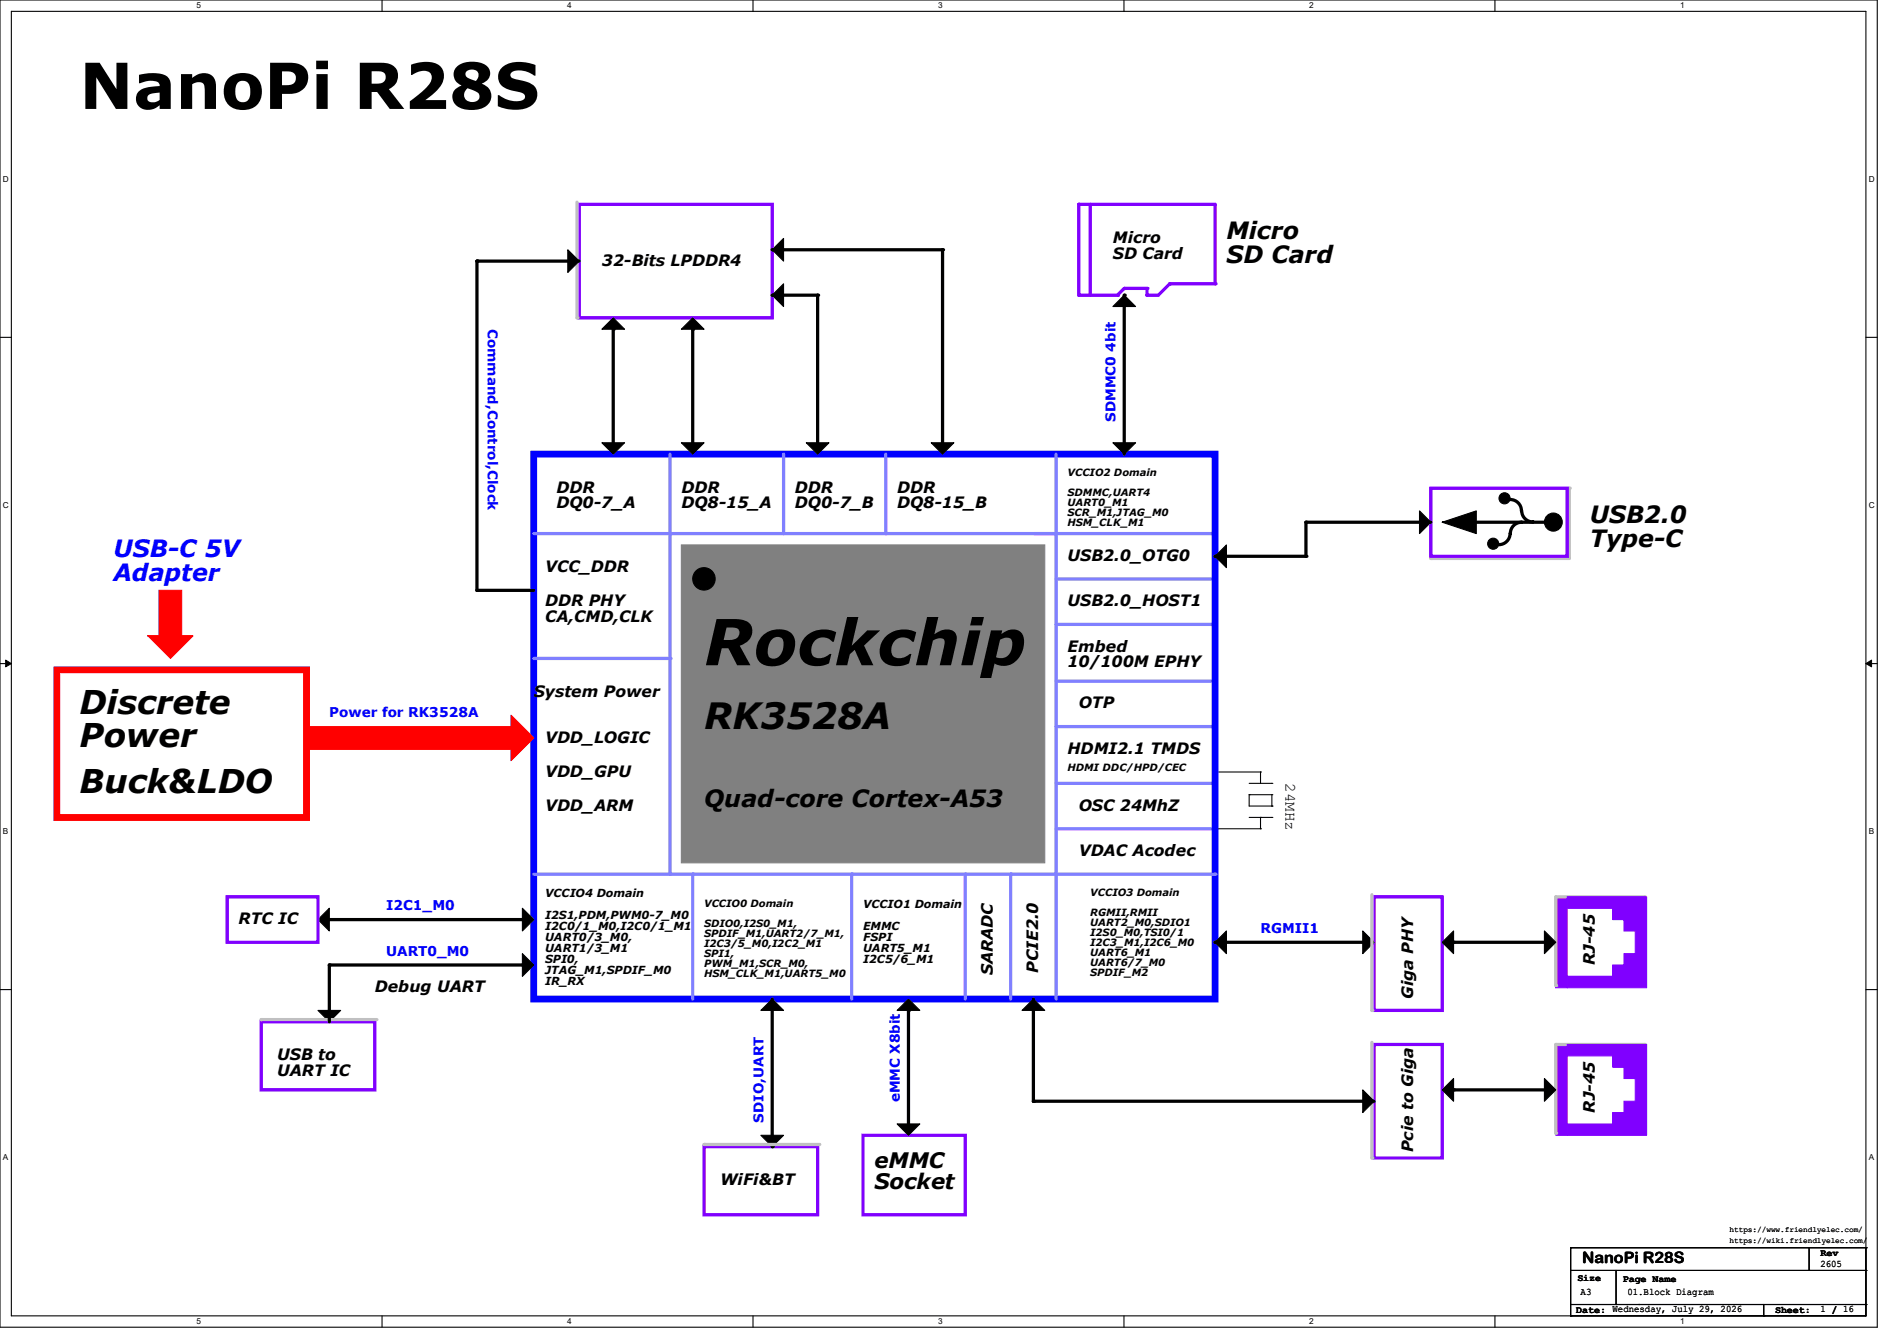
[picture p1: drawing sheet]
<svg xmlns="http://www.w3.org/2000/svg" width="297mm" height="210mm" viewBox="0 0 297 210" stroke-linecap="round" stroke-linejoin="round" font-family="sans-serif">
<path d="M0 0h293.9v207.9h-293.9zM1.8 1.8h290.3v204.3h-290.3z" fill="none" stroke="#000" stroke-width=".17"/>
<g fill="#fff">
<path d="M30.8 .2h.7v1.4h-.7z"/>
<path d="M30.8 206.2h.7v1.4h-.7z"/>
</g>
<path d="M59.8 0v1.8M59.8 206.1v1.8" fill="none" stroke="#000" stroke-width=".17"/>
<g fill="#fff">
<path d="M88.8 .2h.7v1.4h-.7z"/>
<path d="M88.8 206.2h.7v1.4h-.7z"/>
</g>
<path d="M117.9 0v1.8M117.9 206.1v1.8" fill="none" stroke="#000" stroke-width=".17"/>
<g fill="#fff">
<path d="M146.9 .2h.7v1.4h-.7z"/>
<path d="M146.9 206.2h.7v1.4h-.7z"/>
</g>
<path d="M176 0v1.8M176 206.1v1.8" fill="none" stroke="#000" stroke-width=".17"/>
<g fill="#fff">
<path d="M205 .2h.7v1.4h-.7z"/>
<path d="M205 206.2h.7v1.4h-.7z"/>
</g>
<path d="M234.1 0v1.8M234.1 206.1v1.8" fill="none" stroke="#000" stroke-width=".17"/>
<g fill="#fff">
<path d="M263.1 .2h.6v1.4h-.6z"/>
<path d="M263.1 206.2h.6v1.4h-.6z"/>
<path d="M.5 27.3h.9v1.4h-.9z"/>
<path d="M292.6 27.3h.9v1.4h-.9z"/>
<path d="M.5 78.4h.9v1.4h-.9z"/>
<path d="M292.6 78.4h.9v1.4h-.9z"/>
</g>
<path d="M0 52.8h1.8M292.1 52.8h1.8" fill="none" stroke="#000" stroke-width=".17"/>
<g fill="#fff">
<path d="M.5 129.5h.8v1.4h-.8z"/>
<path d="M292.6 129.5h.8v1.4h-.8z"/>
</g>
<path d="M0 103.9h1.8M292.1 103.9h1.8" fill="none" stroke="#000" stroke-width=".17"/>
<path d="M.9 103.4l.9 .5-.9 .5zM292.1 103.9l.9-.5v1z" fill="#000" stroke="#000" stroke-width=".16"/>
<g fill="#fff">
<path d="M.5 180.5h.8v1.4h-.8z"/>
<path d="M292.6 180.5h.8v1.4h-.8z"/>
</g>
<path d="M0 155h1.8M292.1 155h1.8" fill="none" stroke="#000" stroke-width=".17"/>
<path d="M165.4 129.8h24.8" fill="none" stroke="#8080ff" stroke-width=".51"/>
<circle cx="190.2" cy="129.8" r=".25" fill="#8080ff"/>
<path d="M165.4 122.7h24.8" fill="none" stroke="#8080ff" stroke-width=".51"/>
<circle cx="190.2" cy="122.7" r=".25" fill="#8080ff"/>
<path d="M165.4 113.8h24.8" fill="none" stroke="#8080ff" stroke-width=".51"/>
<circle cx="190.2" cy="113.8" r=".25" fill="#8080ff"/>
<path d="M165.4 106.7h24.8" fill="none" stroke="#8080ff" stroke-width=".51"/>
<circle cx="190.2" cy="106.7" r=".25" fill="#8080ff"/>
<path d="M165.4 97.8h24.8" fill="none" stroke="#8080ff" stroke-width=".51"/>
<circle cx="190.2" cy="97.8" r=".25" fill="#8080ff"/>
<path d="M165.4 90.7h24.8" fill="none" stroke="#8080ff" stroke-width=".51"/>
<circle cx="190.2" cy="90.7" r=".25" fill="#8080ff"/>
<path d="M161.8 83.6h28.4" fill="none" stroke="#8080ff" stroke-width=".51"/>
<circle cx="190.2" cy="83.6" r=".25" fill="#8080ff"/>
<g fill="none" stroke="#000" stroke-width=".17">
<path d="M190.2 120.9h.1M190.2 120.9h7.2M190.2 129.8h7.2M195.6 124.5h.1M195.6 124.5h3.5M195.6 124.5v1.7h3.5M195.6 128h3.5M195.6 122.7h3.5M197.4 129.8h.1M197.4 128h.1M197.4 120.9h.1M197.4 120.9v1.8"/>
<path d="M197.4 128v1.8M199.1 126.2h.1M199.1 124.5h.1M199.1 128h.1M199.1 122.7h.1M199.1 124.5v1.7"/>
</g>
<path d="M83.6 71.1h106.6v85.4h-106.6z" fill="none" stroke="#00f" stroke-width="1.1"/>
<path d="M104.9 71.1v12.5M104.9 83.6h60.5v53.3h-60.5z" fill="none" stroke="#8080ff" stroke-width=".51"/>
<circle cx="104.9" cy="83.6" r=".25" fill="#8080ff"/>
<path d="M122.7 71.1v12.5" fill="none" stroke="#8080ff" stroke-width=".51"/>
<circle cx="122.7" cy="83.6" r=".25" fill="#8080ff"/>
<path d="M138.7 71.1v12.5" fill="none" stroke="#8080ff" stroke-width=".51"/>
<circle cx="138.7" cy="83.6" r=".25" fill="#8080ff"/>
<path d="M165.4 71.1v12.5" fill="none" stroke="#8080ff" stroke-width=".51"/>
<circle cx="165.4" cy="83.6" r=".25" fill="#8080ff"/>
<path d="M83.6 83.6h21.3" fill="none" stroke="#8080ff" stroke-width=".51"/>
<circle cx="104.9" cy="83.6" r=".25" fill="#8080ff"/>
<path d="M106.7 85.3h56.9v49.8h-56.9z" fill-rule="evenodd" fill="#808080" stroke="#808080" stroke-width=".17"/>
<circle cx="110.2" cy="90.7" r="1.76" fill="#000" stroke="#000" stroke-width=".17"/>
<path d="M83.6 103.1h21.3" fill="none" stroke="#8080ff" stroke-width=".51"/>
<circle cx="104.9" cy="103.1" r=".25" fill="#8080ff"/>
<path d="M83.6 136.9h21.3" fill="none" stroke="#8080ff" stroke-width=".51"/>
<circle cx="104.9" cy="136.9" r=".25" fill="#8080ff"/>
<path d="M165.4 136.9h24.8" fill="none" stroke="#8080ff" stroke-width=".51"/>
<circle cx="190.2" cy="136.9" r=".25" fill="#8080ff"/>
<path d="M108.5 136.9v19.6" fill="none" stroke="#8080ff" stroke-width=".51"/>
<circle cx="108.5" cy="136.9" r=".25" fill="#8080ff"/>
<path d="M133.3 136.9v19.6" fill="none" stroke="#8080ff" stroke-width=".51"/>
<circle cx="133.3" cy="136.9" r=".25" fill="#8080ff"/>
<path d="M151.1 136.9v19.6" fill="none" stroke="#8080ff" stroke-width=".51"/>
<circle cx="151.1" cy="136.9" r=".25" fill="#8080ff"/>
<path d="M158.2 136.9v19.6" fill="none" stroke="#8080ff" stroke-width=".51"/>
<circle cx="158.2" cy="136.9" r=".25" fill="#8080ff"/>
<path d="M165.4 136.9v19.6" fill="none" stroke="#8080ff" stroke-width=".51"/>
<circle cx="165.4" cy="136.9" r=".25" fill="#8080ff"/>
<path d="M190.2 32v12.4" fill="none" stroke="#8000ff" stroke-width=".51"/>
<circle cx="190.2" cy="44.4" r=".25" fill="#8000ff"/>
<path d="M183.1 44.4h7.1" fill="none" stroke="#8000ff" stroke-width=".51"/>
<circle cx="183.1" cy="44.4" r=".25" fill="#8000ff"/>
<path d="M170.7 32v14.2" fill="none" stroke="#8000ff" stroke-width=".51"/>
<circle cx="170.7" cy="46.2" r=".25" fill="#8000ff"/>
<path d="M168.9 32h21.3" fill="none" stroke="#8000ff" stroke-width=".51"/>
<circle cx="168.9" cy="32" r=".25" fill="#8000ff"/>
<path d="M183.1 44.4l-1.7 1.8" fill="none" stroke="#8000ff" stroke-width=".51"/>
<circle cx="183.1" cy="44.4" r=".25" fill="#8000ff"/>
<path d="M176 45.2h3.6" fill="none" stroke="#8000ff" stroke-width=".51"/>
<circle cx="176" cy="45.2" r=".25" fill="#8000ff"/>
<path d="M179.6 46.2h1.8" fill="none" stroke="#8000ff" stroke-width=".51"/>
<circle cx="179.6" cy="46.2" r=".25" fill="#8000ff"/>
<path d="M179.6 45.2v1" fill="none" stroke="#8000ff" stroke-width=".51"/>
<circle cx="179.6" cy="45.2" r=".25" fill="#8000ff"/>
<path d="M174.2 48l1.8-1.8 1.8 1.8z" fill-rule="evenodd" fill="#000" stroke="#000" stroke-width=".17"/>
<path d="M176 46.2v24.9" fill="none" stroke="#000" stroke-width=".51"/>
<circle cx="176" cy="46.2" r=".25" fill="#000"/>
<path d="M176 45.2l-1 1" fill="none" stroke="#8000ff" stroke-width=".51"/>
<circle cx="175" cy="46.2" r=".25" fill="#8000ff"/>
<path d="M168.9 46.2h6.1" fill="none" stroke="#8000ff" stroke-width=".51"/>
<circle cx="175" cy="46.2" r=".25" fill="#8000ff"/>
<path d="M168.9 32v14.2" fill="none" stroke="#8000ff" stroke-width=".51"/>
<circle cx="168.9" cy="46.2" r=".25" fill="#8000ff"/>
<path d="M174.2 69.3h3.6l-1.8 1.8z" fill-rule="evenodd" fill="#000" stroke="#000" stroke-width=".17"/>
<path d="M90.7 32h30.2v17.8h-30.2z" fill="none" stroke="#8000ff" stroke-width=".51"/>
<path d="M90.3 31.7v18.1" fill="none" stroke="#c0c0c0" stroke-width=".51"/>
<circle cx="90.3" cy="49.8" r=".25" fill="#c0c0c0"/>
<path d="M120.9 39.1h26.7v30.2M90.7 40.9h-16v51.6h8.9M96 51.6v17.7M108.5 51.6v17.7M120.9 46.2h7.1v23.1" fill="none" stroke="#000" stroke-width=".51"/>
<g fill="#000">
<circle cx="120.9" cy="39.1" r=".25"/>
<circle cx="147.6" cy="39.1" r=".25"/>
<circle cx="74.7" cy="40.9" r=".25"/>
<circle cx="96" cy="51.6" r=".25"/>
<circle cx="108.5" cy="51.6" r=".25"/>
<circle cx="120.9" cy="46.2" r=".25"/>
<circle cx="128" cy="46.2" r=".25"/>
<circle cx="74.7" cy="92.5" r=".25"/>
</g>
<g fill="#000" stroke="#000" stroke-width=".17">
<path d="M120.9 39.1l1.8-1.8v3.6z" fill-rule="evenodd"/>
<path d="M88.9 39.1l1.8 1.8-1.8 1.8z" fill-rule="evenodd"/>
<path d="M96 49.8l1.8 1.8h-3.6z" fill-rule="evenodd"/>
<path d="M108.5 49.8l1.7 1.8h-3.5z" fill-rule="evenodd"/>
<path d="M120.9 46.2l1.8-1.8v3.6z" fill-rule="evenodd"/>
<path d="M94.2 69.3h3.6l-1.8 1.8z" fill-rule="evenodd"/>
<path d="M106.7 69.3h3.5l-1.7 1.8z" fill-rule="evenodd"/>
<path d="M126.2 69.3h3.6l-1.8 1.8z" fill-rule="evenodd"/>
<path d="M145.8 69.3h3.6l-1.8 1.8z" fill-rule="evenodd"/>
<path d="M213.4 145.8l1.7 1.8-1.7 1.8z" fill-rule="evenodd"/>
</g>
<path d="M215.1 140.5h10.7v17.7h-10.7z" fill="none" stroke="#8000ff" stroke-width=".51"/>
<path d="M243.6 140.5h1.8v14.2h-1.8z" fill-rule="evenodd" fill="#8000ff" stroke="#8000ff" stroke-width=".17"/>
<path d="M243.6 140.5h13.9" fill="none" stroke="#c0c0c0" stroke-width=".51"/>
<circle cx="257.5" cy="140.5" r=".25" fill="#c0c0c0"/>
<path d="M190.2 147.6h23.2" fill="none" stroke="#000" stroke-width=".51"/>
<circle cx="190.2" cy="147.6" r=".25" fill="#000"/>
<path d="M243.6 140.5v13.8" fill="none" stroke="#c0c0c0" stroke-width=".51"/>
<circle cx="243.6" cy="154.3" r=".25" fill="#c0c0c0"/>
<g fill="#000" stroke="#000" stroke-width=".17">
<path d="M51.6 142.2v3.6l-1.8-1.8z" fill-rule="evenodd"/>
<path d="M81.8 142.2l1.8 1.8-1.8 1.8z" fill-rule="evenodd"/>
<path d="M81.8 149.4l1.8 1.7-1.8 1.8z" fill-rule="evenodd"/>
<path d="M142.2 156.5l1.8 1.7h-3.5z" fill-rule="evenodd"/>
<path d="M190.2 147.6l1.8-1.8v3.6z" fill-rule="evenodd"/>
<path d="M227.6 145.8v3.6l-1.8-1.8z" fill-rule="evenodd"/>
<path d="M241.8 145.8l1.8 1.8-1.8 1.8z" fill-rule="evenodd"/>
<path d="M49.8 158.2h3.5l-1.7 1.8z" fill-rule="evenodd"/>
<path d="M140.5 176h3.5l-1.8 1.8z" fill-rule="evenodd"/>
</g>
<path d="M51.6 151.1h30.2M51.6 144h30.2M142.2 158.2v17.8M227.6 147.6h14.2" fill="none" stroke="#000" stroke-width=".51"/>
<g fill="#000">
<circle cx="81.8" cy="151.1" r=".25"/>
<circle cx="81.8" cy="144" r=".25"/>
<circle cx="142.2" cy="158.2" r=".25"/>
<circle cx="227.6" cy="147.6" r=".25"/>
</g>
<path d="M245.4 140.5h12.4v14.2h-12.4v-1.8h7.1v-1.8h1.8v-1.7h1.7v-3.6h-1.7v-1.8h-1.8v-1.8h-7.1z" fill-rule="evenodd" fill="#8000ff" stroke="#8000ff" stroke-width=".17"/>
<path d="M35.6 140.5h14.2v7.1h-14.2zM135.1 177.8h16v12.4h-16z" fill="none" stroke="#8000ff" stroke-width=".51"/>
<g fill="#f00" stroke="#f00" stroke-width=".17">
<path d="M80 112l3.6 3.6-3.6 3.5z" fill-rule="evenodd"/>
<path d="M23.1 99.6h7.1l-3.5 3.5z" fill-rule="evenodd"/>
<path d="M24.9 92.5h3.5v7.1h-3.5z" fill-rule="evenodd"/>
<path d="M48 113.8h32v3.5h-32z" fill-rule="evenodd"/>
</g>
<path d="M8.9 104.9h39.1v23.1h-39.1z" fill="none" stroke="#f00" stroke-width="1.1"/>
<path d="M214.8 140.1v18.1" fill="none" stroke="#c0c0c0" stroke-width=".51"/>
<circle cx="214.8" cy="158.2" r=".25" fill="#c0c0c0"/>
<path d="M245.7 76.5v11" fill="none" stroke="#c0c0c0" stroke-width=".51"/>
<circle cx="245.7" cy="76.5" r=".25" fill="#c0c0c0"/>
<circle cx="235.6" cy="78" r=".87" fill="#000" stroke="#000" stroke-width=".17"/>
<path d="M224 87.5h21.7" fill="none" stroke="#c0c0c0" stroke-width=".51"/>
<circle cx="224" cy="87.5" r=".25" fill="#c0c0c0"/>
<path d="M236.5 78.2a1.76 1.76 0 0 1 1.7 1.8M224 81.8h-19.5v5.3h-14.3M227.6 81.8h14.2M236.4 83.6a1.76 1.76 0 0 1-1.7 1.7M238.3 80a1.76 1.76 0 0 0 1.7 1.7M238.3 81.8a1.76 1.76 0 0 0-1.8 1.8" fill="none" stroke="#000" stroke-width=".51"/>
<g fill="#000" stroke="#000" stroke-width=".17">
<path d="M190.2 87.1l1.8-1.8v3.6z" fill-rule="evenodd"/>
<path d="M222.2 80l1.8 1.8-1.8 1.8z" fill-rule="evenodd"/>
<path d="M225.8 81.8l5.3-1.8v3.6l-5.3-1.8h1.8z" fill-rule="evenodd"/>
<circle cx="233.8" cy="85.2" r=".87"/>
<circle cx="243.2" cy="81.8" r="1.41"/>
</g>
<g fill="#000">
<circle cx="190.2" cy="87.1" r=".25"/>
<circle cx="204.5" cy="87.1" r=".25"/>
<circle cx="204.5" cy="81.8" r=".25"/>
<circle cx="227.6" cy="81.8" r=".25"/>
</g>
<path d="M224 76.5h21.4v10.6h-21.4zM215.1 163.6h10.7v17.8h-10.7z" fill="none" stroke="#8000ff" stroke-width=".51"/>
<path d="M243.6 163.6h1.8v14.2h-1.8z" fill-rule="evenodd" fill="#8000ff" stroke="#8000ff" stroke-width=".17"/>
<path d="M243.6 163.6h13.9" fill="none" stroke="#c0c0c0" stroke-width=".51"/>
<circle cx="257.5" cy="163.6" r=".25" fill="#c0c0c0"/>
<path d="M243.6 163.6v13.9" fill="none" stroke="#c0c0c0" stroke-width=".51"/>
<circle cx="243.6" cy="177.5" r=".25" fill="#c0c0c0"/>
<g fill="#000" stroke="#000" stroke-width=".17">
<path d="M225.8 170.7l1.8-1.8v3.6z" fill-rule="evenodd"/>
<path d="M241.8 168.9l1.8 1.8-1.8 1.8z" fill-rule="evenodd"/>
</g>
<path d="M227.6 170.7h14.2" fill="none" stroke="#000" stroke-width=".51"/>
<circle cx="227.6" cy="170.7" r=".25" fill="#000"/>
<path d="M245.4 163.6h12.4v14.2h-12.4v-1.8h7.1v-1.8h1.8v-1.7h1.7v-3.6h-1.7v-1.8h-1.8v-1.7h-7.1z" fill-rule="evenodd" fill="#8000ff" stroke="#8000ff" stroke-width=".17"/>
<path d="M214.8 163.2v18.2" fill="none" stroke="#c0c0c0" stroke-width=".51"/>
<circle cx="214.8" cy="181.4" r=".25" fill="#c0c0c0"/>
<path d="M120.9 156.5v23.1M161.8 156.5v16h53.3" fill="none" stroke="#000" stroke-width=".51"/>
<g fill="#000">
<circle cx="120.9" cy="179.6" r=".25"/>
<circle cx="161.8" cy="172.5" r=".25"/>
</g>
<g fill="#000" stroke="#000" stroke-width=".17">
<path d="M161.8 156.5l1.8 1.7h-3.6z" fill-rule="evenodd"/>
<path d="M119.1 177.8h3.6l-1.8 1.8z" fill-rule="evenodd"/>
<path d="M213.4 170.7l1.7 1.8-1.7 1.7z" fill-rule="evenodd"/>
</g>
<path d="M110.2 179.6h17.8v10.6h-17.8z" fill="none" stroke="#8000ff" stroke-width=".51"/>
<path d="M110.2 179.2h18.2" fill="none" stroke="#c0c0c0" stroke-width=".51"/>
<circle cx="110.2" cy="179.2" r=".25" fill="#c0c0c0"/>
<path d="M120.9 156.5l1.8 1.7h-3.6z" fill-rule="evenodd" fill="#000" stroke="#000" stroke-width=".17"/>
<path d="M40.9 160h17.8v10.7h-17.8z" fill="none" stroke="#8000ff" stroke-width=".51"/>
<path d="M40.9 159.7h18.1" fill="none" stroke="#c0c0c0" stroke-width=".51"/>
<circle cx="40.9" cy="159.7" r=".25" fill="#c0c0c0"/>
<path d="M51.6 151.1v8.9" fill="none" stroke="#000" stroke-width=".51"/>
<circle cx="51.6" cy="151.1" r=".25" fill="#000"/>
<g fill="none" stroke="#000" stroke-width=".17">
<path d="M245.9 195.4h.1M245.9 199h46.2M245.9 195.4v10.7M245.9 195.4h46.2M253 199v5.3M283.3 199h.1M283.3 195.4v3.6M292.1 199h.1M292.1 195.4h.1M292.1 195.4v10.7h-46.2M245.9 206.1h.1M245.9 204.3h46.2"/>
<path d="M253 204.3h.1M256.6 204.3h.1M276.1 206.1h.1M276.1 204.3v1.8M292.1 204.3h.1"/>
</g>
<g font-size="9.9">
<text x="12.4" y="17.1">NanoPi R28S</text>
<text x="110.2" y="104.2">Rockchip</text>
</g>
<text font-size="5.7" x="110.2" y="114.1">RK3528A</text>
<g font-size="5.1">
<text x="12.4" y="111.8">Discrete</text>
<text x="12.4" y="116.9">Power</text>
<text x="12.4" y="124.2">Buck&amp;LDO</text>
</g>
<g font-size="3.7">
<text x="192" y="37.5">Micro</text>
<text x="192" y="41.2">SD Card</text>
<text x="248.9" y="82">USB2.0</text>
<text x="248.9" y="85.7">Type-C</text>
<text x="110.2" y="126.4">Quad-core Cortex-A53</text>
</g>
<g font-size="3.7" fill="#00f">
<text x="17.8" y="87.3">USB-C 5V</text>
<text x="17.8" y="91">Adapter</text>
</g>
<g font-size="3.3">
<text x="136.9" y="182.9">eMMC</text>
<text x="136.9" y="186.3">Socket</text>
</g>
<g font-size="2.5">
<text x="94.2" y="41.6">32-Bits LPDDR4</text>
<text x="174.2" y="38.1">Micro</text>
<text x="174.2" y="40.5">SD Card</text>
<text x="87.1" y="77.2">DDR</text>
<text x="106.7" y="77.2">DDR</text>
<text x="124.5" y="77.2">DDR</text>
<text x="140.5" y="77.2">DDR</text>
<text x="87.1" y="79.6">DQ0-7_A</text>
<text x="106.7" y="79.6">DQ8-15_A</text>
<text x="124.5" y="79.6">DQ0-7_B</text>
<text x="140.5" y="79.6">DQ8-15_B</text>
<text x="85.3" y="89.6">VCC_DDR</text>
<text x="167.1" y="87.8">USB2.0_OTG0</text>
<text x="85.3" y="95">DDR PHY</text>
<text x="167.1" y="95">USB2.0_HOST1</text>
<text x="85.3" y="97.4">CA,CMD,CLK</text>
<text x="167.1" y="102.1">Embed</text>
<text x="167.1" y="104.5">10/100M EPHY</text>
<text x="83.6" y="109.2">System Power</text>
<text x="168.9" y="111">OTP</text>
<text x="85.3" y="116.3">VDD_LOGIC</text>
<text x="167.1" y="118.1">HDMI2.1 TMDS</text>
<text x="85.3" y="121.6">VDD_GPU</text>
<text x="201.3" y="122.7" transform="rotate(90 201.3 122.7)">24MHz</text>
<text x="85.3" y="127">VDD_ARM</text>
<text x="168.9" y="127">OSC 24MhZ</text>
<text x="168.9" y="134.1">VDAC Acodec</text>
<text x="37.3" y="144.7">RTC IC</text>
<text x="58.7" y="155.4">Debug UART</text>
<text x="155.4" y="152.7" transform="rotate(-90 155.4 152.7)">SARADC</text>
<text x="162.6" y="152.4" transform="rotate(-90 162.6 152.4)">PCIE2.0</text>
<text x="249.7" y="151.1" transform="rotate(-90 249.7 151.1)">RJ-45</text>
<text x="221.2" y="156.5" transform="rotate(-90 221.2 156.5)">Giga PHY</text>
<text x="43.4" y="166.1">USB to</text>
<text x="43.4" y="168.5">UART IC</text>
<text x="249.7" y="174.2" transform="rotate(-90 249.7 174.2)">RJ-45</text>
<text x="112.7" y="185.6">WiFi&amp;BT</text>
<text x="221.2" y="180.5" transform="rotate(-90 221.2 180.5)">Pcie to Giga</text>
<text x="247.7" y="197.7">NanoPi R28S</text>
</g>
<g font-size="2.1" fill="#00f">
<text x="76.4" y="51.6" transform="rotate(90 76.4 51.6)">Command,Control,Clock</text>
<text x="174.7" y="66.1" transform="rotate(-90 174.7 66.1)">SDMMC0 4bit</text>
<text x="51.6" y="112.4">Power for RK3528A</text>
<text x="60.5" y="142.6">I2C1_M0</text>
<text x="60.5" y="149.7">UART0_M0</text>
<text x="197.4" y="146.1">RGMII1</text>
<text x="140.9" y="172.6" transform="rotate(-90 140.9 172.6)">eMMC X8bit</text>
<text x="119.5" y="175.9" transform="rotate(-90 119.5 175.9)">SDIO,UART</text>
</g>
<g font-size="1.7">
<text x="85.3" y="140.4">VCCIO4 Domain</text>
<text x="85.3" y="143.9">I2S1,PDM,PWM0-7_M0</text>
<text x="135.1" y="142.2">VCCIO1 Domain</text>
<text x="85.3" y="145.6">I2C0/1_M0,I2C0/1_M1</text>
<text x="85.3" y="147.4">UART0/3_M0,</text>
<text x="85.3" y="149.1">UART1/3_M1</text>
<text x="135.1" y="145.7">EMMC</text>
<text x="135.1" y="147.4">FSPI</text>
<text x="135.1" y="149.1">UART5_M1</text>
<text x="85.3" y="150.8">SPI0,</text>
<text x="85.3" y="152.6">JTAG_M1,SPDIF_M0</text>
<text x="85.3" y="154.3">IR_RX</text>
<text x="135.1" y="150.9">I2C5/6_M1</text>
</g>
<g font-size="1.6">
<text x="167.1" y="74.5">VCCIO2 Domain</text>
<text x="167.1" y="77.6">SDMMC,UART4</text>
<text x="167.1" y="79.2">UART0_M1</text>
<text x="167.1" y="80.8">SCR_M1,JTAG_M0</text>
<text x="167.1" y="82.3">HSM_CLK_M1</text>
<text x="167.1" y="120.7">HDMI DDC/HPD/CEC</text>
<text x="110.2" y="142.1">VCCIO0 Domain</text>
<text x="170.7" y="140.3">VCCIO3 Domain</text>
<text x="170.7" y="143.4">RGMII,RMII</text>
<text x="110.2" y="145.2">SDIO0,I2S0_M1,</text>
<text x="110.2" y="146.8">SPDIF_M1,UART2/7_M1,</text>
<text x="110.2" y="148.3">I2C3/5_M0,I2C2_M1</text>
<text x="110.2" y="149.9">SPI1,</text>
<text x="170.7" y="145">UART2_M0,SDIO1</text>
<text x="170.7" y="146.6">I2S0_M0,TSI0/1</text>
<text x="170.7" y="148.1">I2C3_M1,I2C6_M0</text>
<text x="170.7" y="149.7">UART6_M1</text>
<text x="110.2" y="151.5">PWM_M1,SCR_M0,</text>
<text x="110.2" y="153">HSM_CLK_M1,UART5_M0</text>
<text x="170.7" y="151.3">UART6/7_M0</text>
<text x="170.7" y="152.8">SPDIF_M2</text>
<text x="285" y="196.7">Rev</text>
<text x="247" y="200.6">Size</text>
<text x="247.5" y="202.9">A3</text>
<text x="254.1" y="200.7">Page Name</text>
<text x="254.8" y="202.9">01.Block Diagram</text>
<text x="285" y="198.4">2605</text>
<text x="246.8" y="205.6">Date: Wednesday, July 29, 2026</text>
<text x="277.9" y="205.6">Sheet:</text>
<text x="285" y="205.5">1 / 16</text>
</g>
<g font-size="1.3">
<text x="30.8" y="1.3">5</text>
<text x="88.8" y="1.3">4</text>
<text x="146.9" y="1.3">3</text>
<text x="205" y="1.3">2</text>
<text x="263.1" y="1.3">1</text>
<text x=".5" y="28.4">D</text>
<text x="292.6" y="28.4">D</text>
<text x=".5" y="79.5">C</text>
<text x="292.6" y="79.5">C</text>
<text x=".5" y="130.6">B</text>
<text x="292.6" y="130.6">B</text>
<text x=".5" y="181.7">A</text>
<text x="292.6" y="181.7">A</text>
<text x="30.8" y="207.4">5</text>
<text x="88.8" y="207.4">4</text>
<text x="146.9" y="207.4">3</text>
<text x="205" y="207.4">2</text>
<text x="263.1" y="207.4">1</text>
</g>
<g font-size="1.2">
<text x="270.8" y="194.6">https://wiki.friendlyelec.com/</text>
<text x="270.8" y="192.9">https://www.friendlyelec.com/</text>
</g>
</svg>
